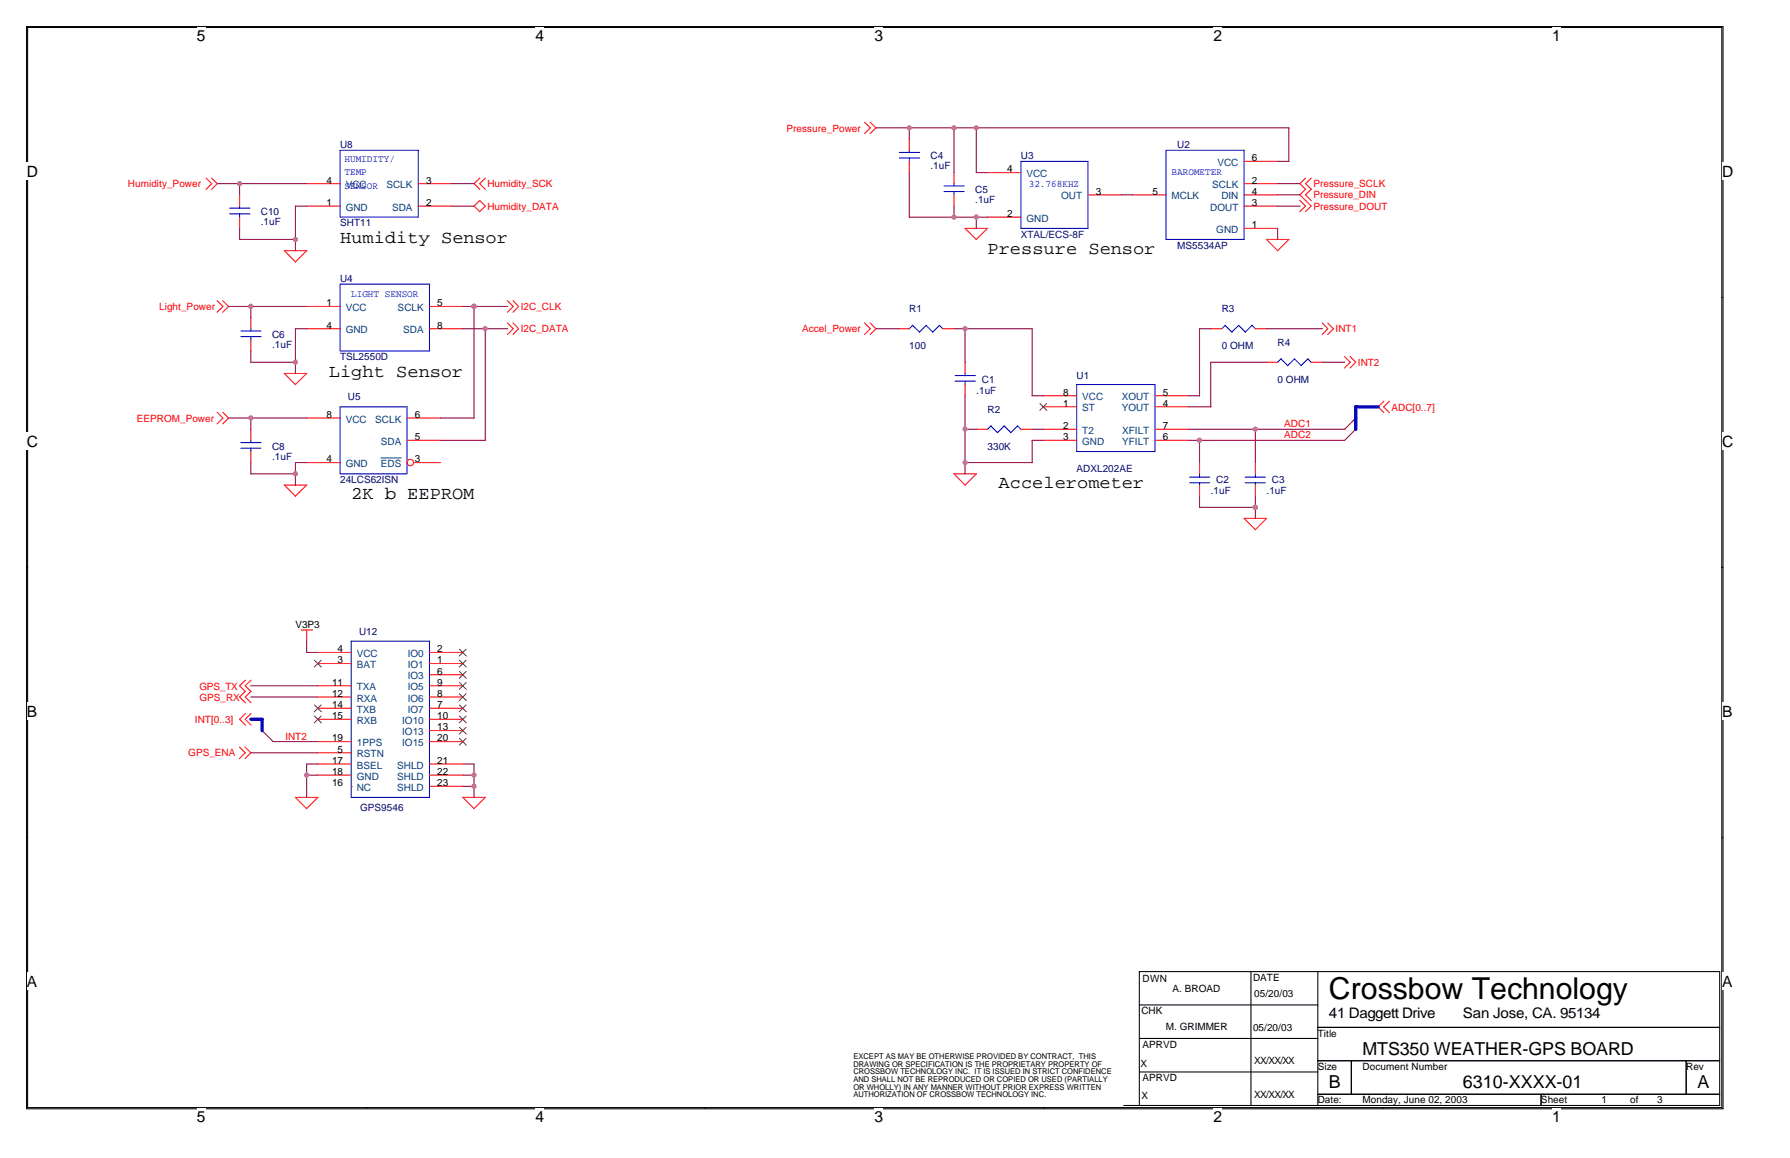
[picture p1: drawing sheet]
<svg xmlns="http://www.w3.org/2000/svg" width="432mm" height="279mm" viewBox="0 0 432 279" stroke-linecap="round" stroke-linejoin="round" font-family="sans-serif">
<path d="M6.4 6.4h409.2v261.1h-409.2zM6.7 6.6h408.6v260.6h-408.6z" fill="none" stroke="#000" stroke-width=".25"/>
<g fill="#fff">
<path d="M47.5 6.5h2.1v4.3h-2.1z"/>
<path d="M47.5 267.4h2.1v4.2h-2.1z"/>
</g>
<path d="M88.4 6.4v.2M88.4 267.2v.3" fill="none" stroke="#000" stroke-width=".25"/>
<g fill="#fff">
<path d="M129.2 6.5h2.1v4.3h-2.1z"/>
<path d="M129.2 267.4h2.1v4.2h-2.1z"/>
</g>
<path d="M170.1 6.4v.2M170.1 267.2v.3" fill="none" stroke="#000" stroke-width=".25"/>
<g fill="#fff">
<path d="M210.9 6.5h2.1v4.3h-2.1z"/>
<path d="M210.9 267.4h2.1v4.2h-2.1z"/>
</g>
<path d="M251.9 6.4v.2M251.9 267.2v.3" fill="none" stroke="#000" stroke-width=".25"/>
<g fill="#fff">
<path d="M292.7 6.5h2.1v4.3h-2.1z"/>
<path d="M292.7 267.4h2.1v4.2h-2.1z"/>
</g>
<path d="M333.6 6.4v.2M333.6 267.2v.3" fill="none" stroke="#000" stroke-width=".25"/>
<g fill="#fff">
<path d="M374.4 6.5h2.1v4.3h-2.1z"/>
<path d="M374.4 267.4h2.1v4.2h-2.1z"/>
<path d="M6.5 39.2h2.7v4.2h-2.7z"/>
<path d="M415.4 39.2h2.7v4.2h-2.7z"/>
<path d="M6.5 104.4h2.7v4.2h-2.7z"/>
<path d="M415.4 104.4h2.7v4.2h-2.7z"/>
</g>
<path d="M6.4 71.8h.3M415.3 71.8h.3" fill="none" stroke="#000" stroke-width=".25"/>
<g fill="#fff">
<path d="M6.5 169.5h2.5v4.2h-2.5z"/>
<path d="M415.4 169.5h2.5v4.2h-2.5z"/>
</g>
<path d="M6.4 136.9h.3M415.3 136.9h.3" fill="none" stroke="#000" stroke-width=".25"/>
<g fill="#000" stroke="#000" stroke-width=".24">
<path d="M6.5 136.9h.1z" fill-rule="evenodd"/>
<path d="M415.3 136.9h.2z" fill-rule="evenodd"/>
</g>
<g fill="#fff">
<path d="M6.5 234.7h2.5v4.2h-2.5z"/>
<path d="M415.4 234.7h2.5v4.2h-2.5z"/>
</g>
<g fill="none" stroke="#000" stroke-width=".25">
<path d="M6.4 202.1h.3M415.3 202.1h.3M301.8 234.4v32.4M317.9 234.4v32.3M274.8 242.5h43.1M274.8 250.6h43.1M274.8 258.6h43.1M317.9 247.9h96.9M317.9 255.9h96.9M326 255.9v8.1M406.8 255.9v8.1M271.1 266.7h143.7v-32.3h-140v32.4"/>
<path d="M317.9 264h96.9M371.7 264v2.7"/>
</g>
<g fill="none" stroke="#f00" stroke-width=".25">
<path d="M208.5 29.5l1.4 1.3-1.4 1.4M209.9 29.5l1.4 1.3-1.4 1.4M219.3 33.6v2.7M219.3 38.9v2.7M300.1 38.9h8.1M49.7 43l1.4 1.3-1.4 1.4M51 43l1.4 1.3-1.4 1.4M57.8 47v2.7M57.8 52.4v2.7M74 44.3h8.1M74 49.7h8.1M100.9 44.3h8.1"/>
<path d="M100.9 49.7h8.1M115.7 48.4l1.4 1.4M115.8 43l-1.4 1.3 1.4 1.4M115.8 48.3l-1.4 1.4 1.4 1.4M117.1 49.7l-1.4 1.4M117.1 43l-1.4 1.3 1.4 1.4M230.1 41.6v2.7M230.1 47v2.7M232.8 55.1l2.7 2.7M232.8 55.1h5.5M238.2 55.1l-2.7 2.7M238.2 41.6h8.1"/>
<path d="M238.2 52.4h8.1M262.4 47h8.1M273.2 47h8.1M300.1 55.1h8.1M300.1 47h8.1M300.1 44.3h8.1M300.1 49.7h8.1M305.5 57.7l2.7 2.8M305.5 57.8h5.5M310.9 57.8l-2.7 2.7M313.5 48.3l1.4 1.4-1.4 1.4M315 45.6l-1.4 1.4 2.7 2.7-1.4 1.4"/>
<path d="M315 43l-1.4 1.3 1.4 1.4M316.3 45.6l-1.4 1.4 1.4 1.4M316.3 43l-1.4 1.3 1.4 1.4M52.4 72.5l1.4 1.4-1.4 1.4M53.7 72.5l1.4 1.4-1.4 1.4M60.5 76.7v2.6M68.6 60.4l2.7 2.8M68.6 60.5h5.4l-2.8 2.7M74 79.3h8.1M74 73.9h8.1M103.6 79.3h8M103.6 73.9h8"/>
<path d="M122.4 72.5l1.4 1.4-1.4 1.4M122.4 77.9l1.4 1.4-1.4 1.4M123.8 72.5l1.3 1.4-1.3 1.4M123.8 77.9l1.3 1.4-1.3 1.4M208.5 77.9l1.4 1.4-1.4 1.4M209.9 77.9l1.4 1.4-1.4 1.4M216.7 79.3h2.6M227.4 79.3h2.7M292.1 79.3h2.6M302.8 79.3h2.7M319 77.9l1.3 1.4-1.3 1.4M320.3 77.9l1.4 1.4-1.4 1.4"/>
<path d="M52.4 99.5l1.4 1.4-1.4 1.4M53.7 99.5l1.4 1.4-1.4 1.4M60.5 82v2.7M71.3 92.8l-2.7-2.7h5.4l-2.8 2.7M232.8 87.4v2.7M232.8 92.8v2.7M251.7 98.2h8M251.7 95.5h8M278.6 98.2h8.1M278.6 95.5h8.1M305.5 87.4h2.7M316.3 87.4h2.7"/>
<path d="M324.3 86l1.4 1.4-1.4 1.4M325.7 86l1.3 1.4-1.3 1.4M333.8 96.8l-1.3 1.4 1.3 1.4M335.2 96.8l-1.4 1.4 1.4 1.4M60.5 103.6v2.6M60.5 109v2.6M68.6 117l2.7 2.7M68.6 117h5.4l-2.8 2.7M74 111.6h8.1M74 100.9h8.1M98.2 106.2h8.1M98.2 100.9h8.1"/>
<path d="M99.8 111.6h6.5M230.1 114.3l2.7 2.8 2.7-2.8M230.1 114.3h5.5M235.5 103.6h2.7M246.3 103.6h2.7M251.7 106.2h8M251.7 103.6h8M278.6 106.2h8.1M278.6 103.6h8.1M289.4 111.6v2.7M289.4 117v2.7M302.8 111.6v2.7"/>
<path d="M302.8 117v2.7M300.1 125l2.7 2.8M300.1 125.1h5.5M305.5 125.1l-2.7 2.7M72.6 152h2.8M74 152v2.8M76.7 157.4h8M103.6 157.4h8M59.2 164.1l-1.4 1.4 1.4 1.4M59.2 166.8l-1.4 1.4 1.4 1.4M59.2 172.2l-1.4 1.4 1.4 1.3M60.6 164.1l-1.4 1.4 1.4 1.4"/>
<path d="M60.6 166.8l-1.4 1.4 1.4 1.4M60.6 172.2l-1.4 1.4 1.4 1.3M76.7 160.1h8M76.7 170.9h8M76.7 168.2h8M76.7 165.5h8M76.7 173.6h8M76.7 178.9h8M103.6 160.1h8M103.6 162.8h8M103.6 170.9h8M103.6 168.2h8"/>
<path d="M103.6 165.5h8M103.6 173.6h8M103.6 176.3h8M103.6 178.9h8M57.8 180.2l1.4 1.4-1.4 1.4M59.1 180.2l1.4 1.4-1.4 1.4M71.2 192.3l2.8 2.8M71.3 192.4h5.4M76.7 192.4l-2.8 2.7M76.7 181.6h8M76.7 184.3h8M76.7 187h8"/>
<path d="M84.7 189.7h.1M103.6 184.3h8M103.6 187h8M103.6 189.7h8M111.6 192.3l2.8 2.8M111.6 192.4h5.5M117.1 192.4l-2.8 2.7"/>
<circle cx="99" cy="111.6" r=".79"/>
</g>
<g fill="none" stroke="#00f" stroke-width=".25">
<path d="M82.1 36.3h18.8v16.1h-18.8zM216.9 38.1h4.9M216.9 36.8h4.9M219.3 36.3v.5M219.3 38.1v.8M246.3 38.9h16.1v16.2h-16.1zM281.3 36.3h18.8v21.5h-18.8zM55.4 51.6h4.9M55.4 50.2h4.9M57.8 49.7v.6M57.8 51.5v.9M227.7 46.2h4.9"/>
<path d="M227.7 44.9h4.9M230.1 44.3v.6M230.1 46.2v.8M58.1 79.9h4.9M60.5 79.3v.6M82.1 68.6h21.5v16.1h-21.5zM220.1 78.5l1.7 1.6M220.1 78.5l-.8 .9M223.4 78.5l1.6 1.6M223.4 78.5l-1.6 1.7M226.6 78.5l.8 .8M226.6 78.5l-1.6 1.7"/>
<path d="M295.5 78.5l1.7 1.7M295.6 78.5l-.9 .8M298.8 78.5l1.7 1.7M298.8 78.5l-1.6 1.6M302 78.5l.9 .9M302.1 78.5l-1.7 1.6M58.1 81.2h4.9M60.5 81.2v.8M82.1 98.2h16.1v16.1h-16.1zM230.4 92h4.9M230.4 90.6h4.9M232.8 90.1v.6"/>
<path d="M232.8 91.9v.9M259.7 92.8h18.9v16.2h-18.9zM309 86.6l-.8 .8M312.3 86.6l-1.6 1.7-1.7-1.7M315.5 86.6l.8 .8M315.5 86.6l-1.6 1.7-1.6-1.7M58.1 108.1h4.9M58.1 106.8h4.9M60.5 106.2v.6M60.5 108.1v.9M239 102.7l1.6 1.7M239 102.8l-.8 .8"/>
<path d="M242.2 102.7l1.7 1.7M242.2 102.8l-1.6 1.6M245.4 102.7l.9 .9M245.5 102.8l-1.7 1.6M287 115.1h4.8M287 116.5h4.8M289.4 114.3v.9M289.4 116.4v.6M300.4 115.1h4.8M300.4 116.5h4.8M302.8 114.3v.9M302.8 116.4v.6"/>
<path d="M84.7 154.7h18.9v37.7h-18.9z"/>
</g>
<path d="M91.9 110.5h4.9" fill="none" stroke="#004080" stroke-width=".24"/>
<g fill="none" stroke="#804000" stroke-width=".24">
<path d="M250.9 97.4l1.6 1.6M252.5 97.4l-1.7 1.6M75.9 159.3l1.6 1.7M77.5 159.3l-1.7 1.7M110.8 159.3l1.7 1.7M110.8 156.6l1.7 1.7M112.4 159.3l-1.6 1.7M112.4 156.6l-1.6 1.7M75.9 170.1l1.6 1.6M75.9 172.8l1.6 1.6M77.5 170.1l-1.7 1.6M77.5 172.8l-1.7 1.6"/>
<path d="M110.8 162l1.7 1.7M110.8 170.1l1.7 1.6M110.8 167.4l1.7 1.6M110.8 164.7l1.7 1.6M110.8 172.8l1.7 1.6M110.8 175.5l1.7 1.6M110.8 178.1l1.7 1.7M112.4 162l-1.6 1.7M112.4 170.1l-1.6 1.6M112.4 167.4l-1.6 1.6M112.4 164.7l-1.6 1.6M112.4 172.8l-1.6 1.6"/>
<path d="M112.4 175.5l-1.6 1.6M112.4 178.1l-1.6 1.7"/>
</g>
<g fill="none" stroke="#800040" stroke-width=".25">
<path d="M211.3 30.8h99.7M219.3 30.8v2.8M230.1 30.8v10.9M235.5 30.8v10.9M308.2 38.9h2.8M310.9 30.8v8.2M52.4 44.3h21.6M57.8 44.3v2.8M57.8 55.1v2.7M57.8 57.8h13.5M74 49.7h-2.7v10.8M109 49.7h5.4"/>
<path d="M109 44.3h5.4M219.3 41.6v10.8h19M230.1 49.7v2.7M235.5 41.6h2.8M235.5 52.4v2.7M270.5 47h2.7M308.2 49.7h5.4M308.2 44.3h5.4M308.2 55.1v2.7M308.2 47h5.4M55.1 73.9h18.9M60.5 73.9v2.8"/>
<path d="M74 79.3h-2.7v10.9M111.6 79.3h10.9M111.6 73.9h10.9M114.4 73.9v27M117.1 79.3v27M211.3 79.3h5.4M230.1 79.3h18.9M232.8 79.3v8.1M249 79.3v16.2M292.1 79.3h-2.7v16.2M305.5 79.3h13.5M60.5 84.7v2.7"/>
<path d="M60.5 87.4h10.8M232.8 95.5v18.9M249 95.5h2.7M286.7 95.5h2.7M286.7 98.2h5.4M305.6 87.4h-13.5v10.8M319 87.4h5.4M55.1 100.9h18.9M60.5 111.6v2.7h10.8M60.5 100.9v2.7M74 111.6h-2.7v5.5M106.3 100.9h8.1"/>
<path d="M106.3 106.2h10.8M232.8 111.6h16.2M232.8 103.6h2.8M249 103.6h2.7M251.7 106.2h-2.7v5.5M286.7 106.2h37.7M286.7 103.6h37.7M289.4 106.2v5.5M289.4 119.7v2.8M302.8 103.6v8.1M302.8 119.7v5.4M327 100.9l-2.7 2.7"/>
<path d="M327 103.6l-2.7 2.7M289.4 122.4h13.5M73.9 157.4h2.8M74 154.7v2.7M60.5 165.5h16.2M60.5 168.2h16.2M63.2 176.2l2.7 2.7h10.8M60.5 181.6h16.2M74 187h2.7M76.7 184.3h-2.7v8.1M111.6 184.3h2.8M111.6 187h2.8"/>
<path d="M111.6 189.7h2.8M114.4 184.3v8.1"/>
</g>
<path d="M327 98.2h5.5M327 98.2v5.4M60.5 173.6h2.8M63.2 173.6v2.7" fill="none" stroke="#00f" stroke-width=".8"/>
<g fill="#f0f" stroke="#f0f" stroke-width=".25">
<circle cx="71.3" cy="114.3" r=".52"/>
<circle cx="114.3" cy="73.9" r=".52"/>
<circle cx="60.5" cy="73.9" r=".52"/>
<circle cx="60.5" cy="100.8" r=".52"/>
<circle cx="117" cy="79.3" r=".52"/>
<circle cx="57.8" cy="44.3" r=".51"/>
<circle cx="232.8" cy="79.3" r=".52"/>
<circle cx="232.8" cy="103.5" r=".51"/>
<circle cx="230.1" cy="52.4" r=".52"/>
<circle cx="289.3" cy="106.2" r=".52"/>
<circle cx="302.8" cy="103.5" r=".52"/>
<circle cx="235.5" cy="30.8" r=".52"/>
<circle cx="302.8" cy="122.4" r=".52"/>
<circle cx="219.3" cy="30.8" r=".51"/>
<circle cx="230.1" cy="30.8" r=".52"/>
<circle cx="232.8" cy="111.6" r=".51"/>
<circle cx="71.3" cy="87.4" r=".52"/>
<circle cx="71.3" cy="57.8" r=".51"/>
<circle cx="235.5" cy="52.4" r=".52"/>
<circle cx="114.3" cy="187" r=".52"/>
<circle cx="114.3" cy="189.7" r=".52"/>
<circle cx="74" cy="187" r=".52"/>
</g>
<text font-size="7.3" x="320.6" y="241">Crossbow Technology</text>
<g font-size="4.3">
<text x="82" y="58.5">Humidity Sensor</text>
<text x="238.2" y="61.2">Pressure Sensor</text>
<text x="79.3" y="90.8">Light Sensor</text>
<text x="240.9" y="117.8">Accelerometer</text>
<text x="84.7" y="120.5">2K b EEPROM</text>
<text x="328.7" y="254.5">MTS350 WEATHER-GPS BOARD</text>
<text x="320.6" y="262.6">B</text>
<text x="352.9" y="262.6">6310-XXXX-01</text>
<text x="409.4" y="262.6">A</text>
</g>
<g font-size="3.8">
<text x="47.5" y="9.9">5</text>
<text x="129.2" y="9.9">4</text>
<text x="210.9" y="9.9">3</text>
<text x="292.7" y="9.9">2</text>
<text x="374.4" y="9.9">1</text>
<text x="6.5" y="42.6">D</text>
<text x="415.4" y="42.6">D</text>
<text x="6.5" y="107.7">C</text>
<text x="415.4" y="107.7">C</text>
<text x="6.5" y="172.9">B</text>
<text x="415.4" y="172.9">B</text>
<text x="6.5" y="238">A</text>
<text x="415.4" y="238">A</text>
<text x="47.5" y="270.8">5</text>
<text x="129.2" y="270.8">4</text>
<text x="210.9" y="270.8">3</text>
<text x="292.7" y="270.8">2</text>
<text x="374.4" y="270.8">1</text>
</g>
<g font-size="3.5">
<text x="320.6" y="245.6">41 Daggett Drive</text>
<text x="352.9" y="245.6">San Jose, CA. 95134</text>
</g>
<g font-size="2.4" fill="#000080">
<text x="82" y="35.8">U8</text>
<text x="284" y="35.8">U2</text>
<text x="224.5" y="38.5">C4</text>
<text x="224.5" y="40.9">.1uF</text>
<text x="246.3" y="38.5">U3</text>
<text x="235.2" y="46.5">C5</text>
<text x="62.9" y="51.9">C10</text>
<text x="235.2" y="49">.1uF</text>
<text x="62.9" y="54.4">.1uF</text>
<text x="82" y="54.6">SHT11</text>
<text x="246.3" y="57.3">XTAL/ECS-8F</text>
<text x="284" y="60">MS5534AP</text>
<text x="82" y="68.1">U4</text>
<text x="219.3" y="75.4">R1</text>
<text x="294.7" y="75.4">R3</text>
<text x="65.6" y="81.5">C6</text>
<text x="65.6" y="83.9">.1uF</text>
<text x="308.2" y="83.4">R4</text>
<text x="82" y="86.9">TSL2550D</text>
<text x="219.3" y="84.2">100</text>
<text x="294.7" y="84.2">0 OHM</text>
<text x="235.5" y="95">.1uF</text>
<text x="236.9" y="92.3">C1</text>
<text x="259.7" y="91.5">U1</text>
<text x="308.2" y="92.3">0 OHM</text>
<text x="83.9" y="96.6">U5</text>
<text x="238.2" y="99.6">R2</text>
<text x="65.6" y="108.5">C8</text>
<text x="65.6" y="110.9">.1uF</text>
<text x="238.2" y="108.5">330K</text>
<text x="259.7" y="113.8">ADXL202AE</text>
<text x="82" y="116.5">24LCS62ISN</text>
<text x="292.1" y="119.3">.1uF</text>
<text x="293.4" y="116.5">C2</text>
<text x="305.5" y="119.3">.1uF</text>
<text x="306.8" y="116.5">C3</text>
<text x="86.6" y="153.2">U12</text>
<text x="86.9" y="195.7">GPS9546</text>
</g>
<g font-size="2.4" fill="#f00">
<text x="189.7" y="31.8">Pressure_Power</text>
<text x="30.9" y="45.2">Humidity_Power</text>
<text x="117.6" y="45.2">Humidity_SCK</text>
<text x="316.8" y="47.9">Pressure_DIN</text>
<text x="316.8" y="45.2">Pressure_SCLK</text>
<text x="117.6" y="50.6">Humidity_DATA</text>
<text x="316.8" y="50.6">Pressure_DOUT</text>
<text x="38.4" y="74.8">Light_Power</text>
<text x="125.6" y="74.8">I2C_CLK</text>
<text x="125.6" y="80.2">I2C_DATA</text>
<text x="193.5" y="80.2">Accel_Power</text>
<text x="322.2" y="80.2">INT1</text>
<text x="327.6" y="88.3">INT2</text>
<text x="33" y="101.7">EEPROM_Power</text>
<text x="335.7" y="99.1">ADC[0..7]</text>
<text x="309.8" y="105.8">ADC2</text>
<text x="309.8" y="103.1">ADC1</text>
<text x="48.1" y="166.4">GPS_TX</text>
<text x="48.1" y="169">GPS_RX</text>
<text x="47" y="174.4">INT[0..3]</text>
<text x="68.8" y="178.5">INT2</text>
<text x="45.4" y="182.5">GPS_ENA</text>
</g>
<g font-size="2.4" fill="#00f">
<text x="83.1" y="39">HUMIDITY/</text>
<text x="83.1" y="42.3">TEMP</text>
<text x="83.1" y="45.6">SENSOR</text>
<text x="248.2" y="45.2">32.768KHZ</text>
<text x="282.6" y="42.2">BAROMETER</text>
<text x="84.7" y="71.6">LIGHT SENSOR</text>
</g>
<g font-size="2.4">
<text x="243" y="41.6">4</text>
<text x="302" y="38.9">6</text>
<text x="78.8" y="44.3">4</text>
<text x="102.8" y="44.3">3</text>
<text x="264.3" y="47">3</text>
<text x="278" y="47">5</text>
<text x="302" y="44.3">2</text>
<text x="302" y="47">4</text>
<text x="78.8" y="49.7">1</text>
<text x="102.8" y="49.7">2</text>
<text x="243" y="52.4">2</text>
<text x="302" y="49.7">3</text>
<text x="302" y="55.1">1</text>
<text x="78.8" y="73.9">1</text>
<text x="105.5" y="73.9">5</text>
<text x="78.8" y="79.3">4</text>
<text x="105.5" y="79.3">8</text>
<text x="256.5" y="95.5">8</text>
<text x="280.5" y="95.5">5</text>
<text x="78.8" y="100.8">8</text>
<text x="100.1" y="100.8">6</text>
<text x="256.5" y="98.1">1</text>
<text x="280.5" y="98.1">4</text>
<text x="100.1" y="106.2">5</text>
<text x="256.5" y="103.5">2</text>
<text x="256.5" y="106.2">3</text>
<text x="280.5" y="106.2">6</text>
<text x="280.5" y="103.5">7</text>
<text x="78.8" y="111.6">4</text>
<text x="100.1" y="111.6">3</text>
<text x="71.2" y="151.6">V3P3</text>
<text x="81.4" y="160.1">3</text>
<text x="81.4" y="157.4">4</text>
<text x="105.5" y="160.1">1</text>
<text x="105.5" y="157.4">2</text>
<text x="80.1" y="165.4">11</text>
<text x="105.5" y="162.8">6</text>
<text x="105.5" y="165.4">9</text>
<text x="80.1" y="168.1">12</text>
<text x="80.1" y="170.9">14</text>
<text x="80.1" y="173.5">15</text>
<text x="105.5" y="170.9">7</text>
<text x="105.5" y="168.1">8</text>
<text x="105.5" y="173.5">10</text>
<text x="80.1" y="178.9">19</text>
<text x="105.5" y="176.2">13</text>
<text x="105.5" y="178.9">20</text>
<text x="80.1" y="184.3">17</text>
<text x="81.4" y="181.6">5</text>
<text x="105.5" y="184.3">21</text>
<text x="80.1" y="189.7">16</text>
<text x="80.1" y="187">18</text>
<text x="105.5" y="187">22</text>
<text x="105.5" y="189.7">23</text>
<text x="275.6" y="236.9">DWN</text>
<text x="282.9" y="239.3">A. BROAD</text>
<text x="302.3" y="236.6">DATE</text>
<text x="275.3" y="244.7">CHK</text>
<text x="302.6" y="240.7">05/20/03</text>
<text x="281.3" y="248.5">M. GRIMMER</text>
<text x="302.3" y="248.8">05/20/03</text>
<text x="317.9" y="250.1">Title</text>
<text x="275.1" y="257.3">X</text>
<text x="275.6" y="252.8">APRVD</text>
<text x="302.6" y="256.8">XX/XX/XX</text>
<text x="275.6" y="260.9">APRVD</text>
<text x="317.9" y="258.1">Size</text>
<text x="328.7" y="258.1">Document Number</text>
<text x="406.7" y="258.1">Rev</text>
<text x="275.3" y="265.2">X</text>
<text x="302.6" y="264.9">XX/XX/XX</text>
<text x="317.9" y="266.2">Date:</text>
<text x="328.7" y="266.2">Monday, June 02, 2003</text>
<text x="371.7" y="266.2">Sheet</text>
<text x="386.3" y="266.2">1</text>
<text x="393.3" y="266.2">of</text>
<text x="399.8" y="266.2">3</text>
</g>
<g font-size="2.4" fill="#004080">
<text x="293.7" y="40">VCC</text>
<text x="83.4" y="45.4">VCC</text>
<text x="93.2" y="45.4">SCLK</text>
<text x="247.6" y="42.8">VCC</text>
<text x="292.4" y="45.4">SCLK</text>
<text x="83.4" y="50.8">GND</text>
<text x="94.6" y="50.8">SDA</text>
<text x="247.6" y="53.5">GND</text>
<text x="256" y="48.1">OUT</text>
<text x="282.6" y="48.1">MCLK</text>
<text x="291.9" y="50.8">DOUT</text>
<text x="294.6" y="48.1">DIN</text>
<text x="293.4" y="56.2">GND</text>
<text x="83.4" y="75.1">VCC</text>
<text x="95.9" y="75.1">SCLK</text>
<text x="83.4" y="80.4">GND</text>
<text x="97.3" y="80.4">SDA</text>
<text x="83.4" y="102">VCC</text>
<text x="90.5" y="102">SCLK</text>
<text x="261.1" y="96.6">VCC</text>
<text x="261.1" y="99.3">ST</text>
<text x="270.6" y="99.3">YOUT</text>
<text x="270.6" y="96.6">XOUT</text>
<text x="91.9" y="107.4">SDA</text>
<text x="261.1" y="104.7">T2</text>
<text x="261.1" y="107.4">GND</text>
<text x="270.7" y="107.4">YFILT</text>
<text x="270.7" y="104.7">XFILT</text>
<text x="83.4" y="112.7">GND</text>
<text x="91.9" y="112.7">EDS</text>
<text x="86.1" y="161.2">BAT</text>
<text x="86.1" y="158.5">VCC</text>
<text x="98.4" y="161.2">IO1</text>
<text x="98.4" y="158.5">IO0</text>
<text x="86.1" y="166.6">TXA</text>
<text x="98.4" y="163.9">IO3</text>
<text x="98.4" y="166.6">IO5</text>
<text x="86.1" y="169.3">RXA</text>
<text x="86.1" y="172">TXB</text>
<text x="98.4" y="172">IO7</text>
<text x="98.4" y="169.3">IO6</text>
<text x="86.1" y="174.7">RXB</text>
<text x="97" y="174.7">IO10</text>
<text x="97" y="177.4">IO13</text>
<text x="86.1" y="185.5">BSEL</text>
<text x="86.1" y="180">1PPS</text>
<text x="86.1" y="182.8">RSTN</text>
<text x="95.8" y="185.5">SHLD</text>
<text x="97" y="180">IO15</text>
<text x="86.1" y="190.8">NC</text>
<text x="86.1" y="188.1">GND</text>
<text x="95.8" y="188.1">SHLD</text>
<text x="95.8" y="190.8">SHLD</text>
</g>
<g font-size="1.9">
<text x="205.9" y="255.5">EXCEPT AS MAY BE OTHERWISE PROVIDED BY CONTRACT, THIS</text>
<text x="205.9" y="257.3">DRAWING OR SPECIFICATION IS THE PROPRIETARY PROPERTY OF</text>
<text x="205.9" y="259.2">CROSSBOW TECHNOLOGY INC. IT IS ISSUED IN STRICT CONFIDENCE</text>
<text x="205.9" y="261.1">AND SHALL NOT BE REPRODUCED OR COPIED OR USED (PARTIALLY</text>
<text x="205.9" y="262.9">OR WHOLLY) IN ANY MANNER WITHOUT PRIOR EXPRESS WRITTEN</text>
<text x="205.9" y="264.8">AUTHORIZATION OF CROSSBOW TECHNOLOGY INC.</text>
</g>
</svg>
